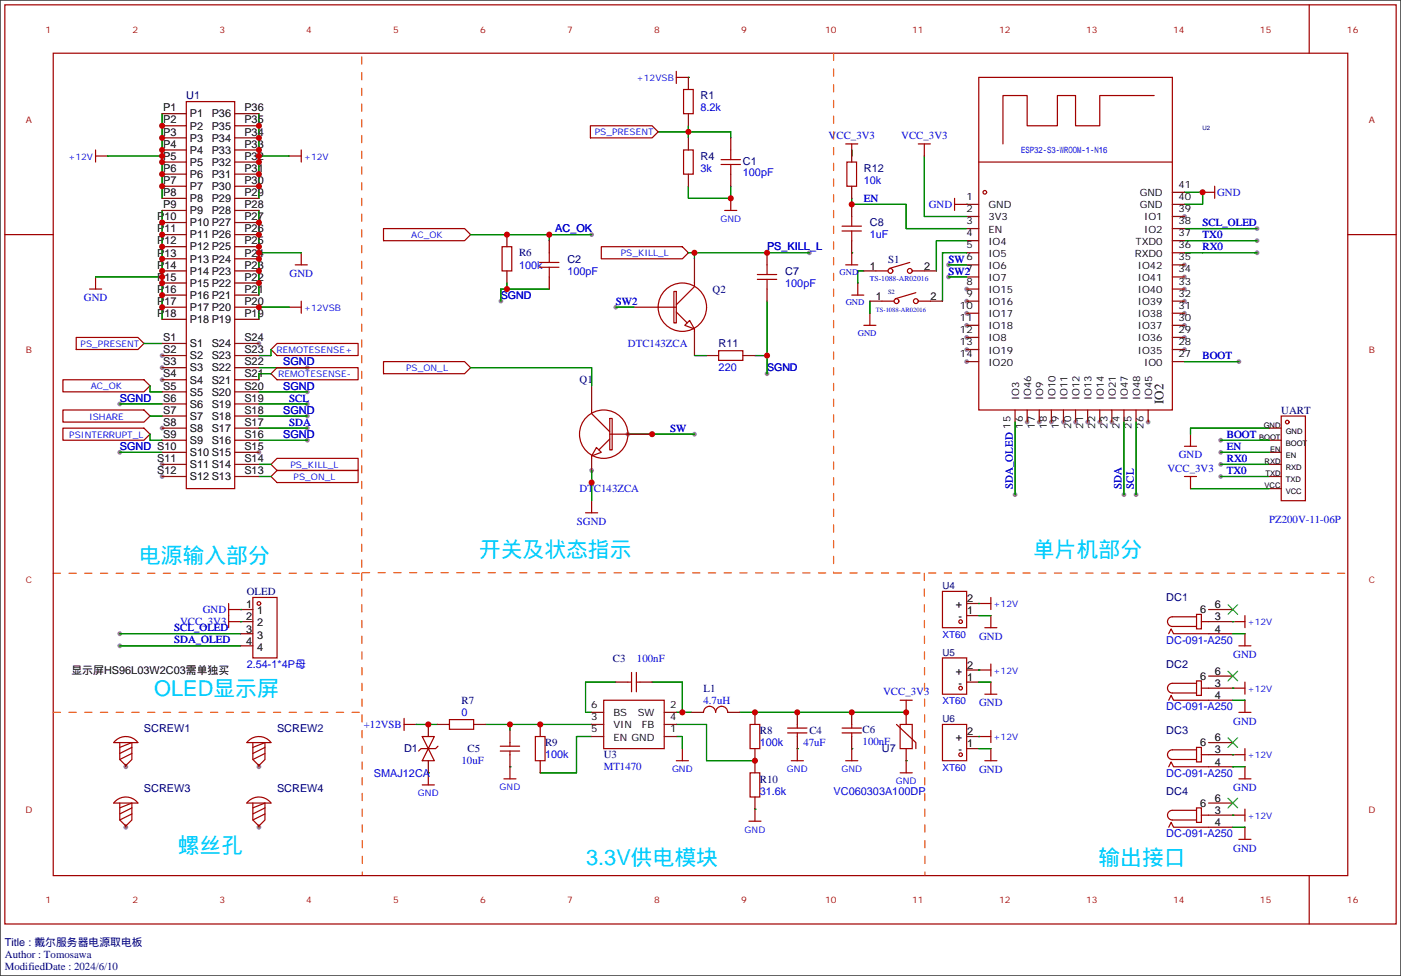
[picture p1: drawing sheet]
<svg xmlns="http://www.w3.org/2000/svg" width="294mm" height="205mm" viewBox="0 0 294 205" stroke-linecap="round" stroke-linejoin="round" font-family="sans-serif">
<path d="M0 0h294.1v205h-294.1z" fill="#fff" stroke="#000" stroke-width=".25"/>
<g fill="#999">
<circle cx="202.9" cy="60.7" r=".51"/>
<circle cx="202.9" cy="63.2" r=".51"/>
<circle cx="202.9" cy="65.8" r=".51"/>
<circle cx="202.9" cy="68.3" r=".51"/>
<circle cx="202.9" cy="70.9" r=".51"/>
<circle cx="202.9" cy="73.4" r=".51"/>
<circle cx="202.9" cy="75.9" r=".51"/>
<circle cx="215.6" cy="88.6" r=".51"/>
<circle cx="218.2" cy="88.6" r=".51"/>
<circle cx="220.7" cy="88.6" r=".51"/>
<circle cx="223.3" cy="88.6" r=".51"/>
<circle cx="225.8" cy="88.6" r=".51"/>
<circle cx="228.3" cy="88.6" r=".51"/>
<circle cx="230.9" cy="88.6" r=".51"/>
<circle cx="233.4" cy="88.6" r=".51"/>
<circle cx="241" cy="88.6" r=".51"/>
<circle cx="248.7" cy="73.4" r=".51"/>
<circle cx="248.7" cy="70.9" r=".51"/>
<circle cx="248.7" cy="68.3" r=".51"/>
<circle cx="248.7" cy="65.8" r=".51"/>
<circle cx="248.7" cy="63.2" r=".51"/>
<circle cx="248.7" cy="60.7" r=".51"/>
<circle cx="248.7" cy="58.2" r=".51"/>
<circle cx="248.7" cy="55.6" r=".51"/>
<circle cx="248.7" cy="45.5" r=".51"/>
<circle cx="26.4" cy="161" r=".51"/>
<circle cx="54.4" cy="161" r=".51"/>
<circle cx="26.4" cy="173.7" r=".51"/>
<circle cx="54.4" cy="173.7" r=".51"/>
<circle cx="34" cy="74.7" r=".51"/>
<circle cx="34" cy="77.2" r=".51"/>
<circle cx="34" cy="79.8" r=".51"/>
<circle cx="34" cy="89.9" r=".51"/>
<circle cx="34" cy="97.5" r=".51"/>
<circle cx="34" cy="100.1" r=".51"/>
<circle cx="54.4" cy="95" r=".51"/>
<circle cx="54.4" cy="72.1" r=".51"/>
<circle cx="25.1" cy="133.1" r=".51"/>
<circle cx="25.1" cy="135.6" r=".51"/>
<circle cx="64.5" cy="89.9" r=".51"/>
<circle cx="64.5" cy="84.8" r=".51"/>
<circle cx="263.9" cy="48" r=".51"/>
<circle cx="263.9" cy="50.5" r=".51"/>
<circle cx="263.9" cy="53.1" r=".51"/>
<circle cx="256.3" cy="100.1" r=".51"/>
<circle cx="256.3" cy="97.5" r=".51"/>
<circle cx="131.8" cy="91.2" r=".51"/>
<circle cx="145.8" cy="91.2" r=".51"/>
<circle cx="64.5" cy="92.5" r=".51"/>
<circle cx="64.5" cy="87.4" r=".51"/>
<circle cx="64.5" cy="82.3" r=".51"/>
<circle cx="64.5" cy="77.2" r=".51"/>
<circle cx="25.1" cy="95" r=".51"/>
<circle cx="25.1" cy="84.8" r=".51"/>
<circle cx="105.2" cy="63.2" r=".51"/>
<circle cx="124.2" cy="49.3" r=".51"/>
<circle cx="124.2" cy="98.8" r=".51"/>
<circle cx="161" cy="78.5" r=".51"/>
<circle cx="260.1" cy="75.9" r=".51"/>
<circle cx="256.3" cy="92.5" r=".51"/>
<circle cx="256.3" cy="95" r=".51"/>
<circle cx="213.1" cy="103.9" r=".51"/>
<circle cx="238.5" cy="103.9" r=".51"/>
<circle cx="236" cy="103.9" r=".51"/>
<circle cx="169.9" cy="53.1" r=".51"/>
<circle cx="199.1" cy="55.6" r=".51"/>
<circle cx="199.1" cy="58.2" r=".51"/>
<circle cx="129.3" cy="64.5" r=".51"/>
</g>
<g fill="none" stroke="#a10000" stroke-width=".25">
<path d="M1 1h292.1v193.1h-292.1zM11.2 11.2h271.8v172.7h-271.8zM142 16.3h2.5M142 15v2.5M143.5 18.8h2v5.1h-2zM205.5 16.3h40.6v69.8h-40.6zM274.9 1v10.2M20.1 32.8h2.5M20.1 31.5v2.5M39.1 21.3h10.2v81.3h-10.2zM60.7 32.8h2.5M63.2 31.5v2.5"/>
<path d="M124 26.4h12.9l1.3 1.3-1.3 1.3h-12.9zM143.5 31.5h2v5.1h-2zM151.4 33.5h4M151.4 34.5h4M153.4 31.5v2M153.4 34.5v2.1M177.5 30.2h2.6M177.8 34h2v5.1h-2zM178.8 30.2v2.6M192.8 30.2h2.5M194.1 30.2v2.6M205.5 34h40.6"/>
<path d="M242.3 20.1h-11.4v6.3h-5.1v-6.3h-3.8v6.3h-6.4v-6.3h-5v10.1M255 39.1v2.6M1 49.3h10.2M20.1 58.2v2.5M62 55.6h2.5M63.2 53.1v2.5M80.5 48h17l1.3 1.3-1.3 1.2h-17zM105.4 51.8h2v5.1h-2zM113.3 56.1h4M113.3 55.1h4M115.3 53.1v2M115.3 56.1v2.1"/>
<path d="M126.2 51.8h17.1l1.2 1.3-1.2 1.3h-17.1zM145.8 59.4v.8l-3.8 3.8M152.1 44.2h2.6M153.4 41.7v2.5M159 58.7h4.1M159 57.7h4.1M161 55.6v2.1M161 58.7v2M176.8 48.5h4M176.8 47.5h4M177.5 55.6h2.6M178.8 45.5v2"/>
<path d="M178.8 48.5v2M178.8 53.1v2.5M180.1 59.4v2.6M183.9 56.9h2.5M191 55.1l-4.3 1.3M191.5 56.9h2.6M200.4 42.9h2.5M200.4 41.7v2.5M252.5 40.4h2.5M283 49.3h10.1M13.2 79.8h17l1.3 1.2-1.3 1.3h-17zM16 70.9h13l1.2 1.2-1.2 1.3h-13z"/>
<path d="M18.8 60.7h2.5M56.9 78.5l1.3-1.3h17v2.6h-17zM56.9 73.4l1.3-1.3h17v2.6h-17zM60.7 64.5h2.5M63.2 63.2v2.6M80.5 75.9h17l1.3 1.3-1.3 1.3h-17zM138.2 64.5h3.8M141.5 61.2h.5v6.6h-.5zM142 65.5l2.3 2.3M143.8 68.3l1-1 1 1.8zM145.8 69.1v.5M150.9 73.7h5.1v2h-5.1z"/>
<path d="M178.8 62h2.6M181.4 68.3h2.5M182.6 65.8v2.5M185.2 63.2h2.5M192.3 61.5l-4.3 1.2M192.8 63.2h2.5M13.2 86.1h17l1.3 1.3-1.3 1.2h-17zM13.2 89.9h17l1.3 1.3-1.3 1.3h-17zM56.9 97.5l1.3-1.2h17v2.5h-17zM124.2 86.1v.8l3.8 3.8M124.2 95.8v.5M125.2 94l1 1-2 .8z"/>
<path d="M128 87.9h.5v6.6h-.5zM128 92.2l-2.3 2.3M128 91.2h3.8M248.7 93.7h2.5M249.9 91.2v2.5M269 87.4h5.1v17.8h-5.1zM56.9 100.1l1.3-1.3h17v2.5h-17zM122.9 107.7h2.6M124.2 105.2v2.5M248.7 100.1h2.5M249.9 100.1v2.5M48 130.6h2.5"/>
<path d="M48 126.7v5.1M48 128h2.5M53.1 125.5h5.1v12.7h-5.1zM197.9 124.2h5v7.6h-5zM197.9 138.2h5v7.6h-5zM205.5 126.7h2.5M206.8 131.8h2.5M208 125.5v2.5M208 129.3v2.5M208 139.4v2.6M245.4 133.1l.5-1 .5 1h7.3M251.2 129h1v3.1h-1z"/>
<path d="M251.2 129.5h-5.1a1.02 1.02 0 0 0-1 1.1 1.02 1.02 0 0 0 1 1h5.1M252.2 130.6h1.5M258.8 130.6h2.6M260.1 135.6h2.5M261.4 129.3v2.5M261.4 133.1v2.5M24.3 155.5a3.2 3.2 0 0 1 4.7 .5h-5.1zM25.1 156v3.5l1.3 1.3 1.3-1.3v-3.5l-2.6 1M27.7 157l-2.6 1.2M27.7 158.2l-2.6 1.3M52.3 155.5a3.2 3.2 0 0 1 4.6 .5h-5.1zM53.1 156v3.5l1.3 1.3 1.2-1.3v-3.5l-2.5 1"/>
<path d="M55.6 157l-2.5 1.2M55.6 158.2l-2.5 1.3M84.8 152.1h2.6M84.8 150.9v2.5M88.6 154.7h2.6l-1.3 2.5zM89.9 157.2l1.3 2.6h-2.6zM91.9 156.7l-.5 .5h-3l-.5 .5M94.4 151.1h5v2.1h-5zM105 157.7h4.1M105 156.7h4.1M107.1 156v.7M107.1 157.7v.8"/>
<path d="M112.4 154.7h2v5.1h-2zM126.7 147.1h12.7v10.1h-12.7zM131.8 143.3h.8M132.6 141.2v4.1M133.6 141.2v4.1M133.6 143.3h.8M142 159.8h2.5M143.3 157.2v2.6M147.7 149.6a1.27 1.27 0 0 1 1.3-1.3 1.27 1.27 0 0 1 1.2 1.3 1.27 1.27 0 0 1 1.3-1.3 1.27 1.27 0 0 1 1.3 1.3M157.5 152.1h2v5.1h-2zM165.4 152.9h4M165.4 153.9h4"/>
<path d="M166.1 159.8h2.6M167.4 152.1v.8M167.4 153.9v.8M167.4 157.2v2.6M176.8 152.9h4M176.8 153.9h4M177.5 159.8h2.6M178.8 152.1v.8M178.8 153.9v.8M178.8 157.2v2.6M188.2 152.1l4.1 3.9v1.2M189 152.1h2.5v5.1h-2.5z"/>
<path d="M189 147.1h2.5M190.2 147.1v2.5M190.2 159.8v2.5M197.9 152.1h5v7.7h-5zM205.5 140.7h2.5M205.5 154.7h2.5M206.8 159.8h2.5M206.8 145.8h2.5M208 143.3v2.5M208 153.4v2.6M208 157.2v2.6M245.4 147.1l.5-1.1 .5 1.1h7.3"/>
<path d="M251.2 143h1v3h-1zM251.2 157h1v3h-1zM251.2 143.5h-5.1a1.02 1.02 0 0 0-1 1 1.02 1.02 0 0 0 1 1h5.1M251.2 157.5h-5.1a1.02 1.02 0 0 0-1 1 1.02 1.02 0 0 0 1 1h5.1M252.2 144.5h1.5M252.2 158.5h1.5M258.8 144.5h2.6M258.8 158.5h2.6M260.1 149.6h2.5M261.4 143.3v2.5M261.4 147.1v2.5M261.4 157.2v2.6"/>
<path d="M24.3 168.2a3.2 3.2 0 0 1 4.7 .5h-5.1zM25.1 168.7v3.5l1.3 1.3 1.3-1.3v-3.5l-2.6 1M27.7 169.7l-2.6 1.2M27.7 170.9l-2.6 1.3M52.3 168.2a3.2 3.2 0 0 1 4.6 .5h-5.1zM53.1 168.7v3.5l1.3 1.3 1.2-1.3v-3.5l-2.5 1M55.6 169.7l-2.5 1.2M55.6 170.9l-2.5 1.3M88.6 164.8h2.6M89.9 162.3v2.5M105.8 163.6h2.5M107.1 161v2.6"/>
<path d="M157.2 172.5h2.6M157.5 162.3h2v5.1h-2zM158.5 169.9v2.6M189 162.3h2.5M245.4 161l.5-1 .5 1h7.3M245.4 173.7l.5-1 .5 1h7.3M251.2 169.7h1v3h-1zM251.2 170.2h-5.1a1.02 1.02 0 0 0-1 1 1.02 1.02 0 0 0 1 1h5.1M252.2 171.2h1.5M258.8 171.2h2.6M260.1 163.6h2.5M260.1 176.3h2.5"/>
<path d="M261.4 161v2.6M261.4 169.9v2.6M261.4 173.7v2.6M274.9 183.9v10.2"/>
<circle cx="186.9" cy="56.9" r=".51"/>
<circle cx="191" cy="56.9" r=".51"/>
<circle cx="206.8" cy="40.4" r=".38"/>
<circle cx="143.3" cy="64.5" r="5.1"/>
<circle cx="188.2" cy="63.2" r=".51"/>
<circle cx="192.3" cy="63.2" r=".51"/>
<circle cx="126.7" cy="91.2" r="5.1"/>
<circle cx="270.3" cy="88.6" r=".38"/>
<circle cx="54.4" cy="126.7" r=".38"/>
<circle cx="201.7" cy="130.6" r=".38"/>
<circle cx="201.7" cy="144.5" r=".38"/>
<circle cx="201.7" cy="158.5" r=".38"/>
</g>
<g fill="none" stroke="#870000" stroke-width=".25">
<path d="M144.5 16.3v2.5M22.6 32.8h.1M34 23.9h5.1M34 26.4h5.1M34 29h5.1M34 31.5h5.1M34 34h5.1M34 36.6h5.1M34 39.1h5.1M49.3 23.9h5.1M49.3 26.4h5.1M49.3 29h5.1"/>
<path d="M49.3 31.5h5.1M49.3 34h5.1M49.3 36.6h5.1M49.3 39.1h5.1M60.7 32.8h.1M138.2 27.7h.1M144.5 23.9v2.5M144.5 29v2.5M144.5 36.6v2.5M153.4 29v2.5M153.4 36.6v2.5M178.8 31.5v2.5"/>
<path d="M178.8 39.1v2.6M178.8 32.8h.1M194.1 32.8h.1M20.1 58.2h.1M34 41.7h5.1M34 44.2h5.1M34 46.7h5.1M34 49.3h5.1M34 51.8h5.1M34 54.4h5.1M34 56.9h5.1M34 59.4h5.1"/>
<path d="M49.3 41.7h5.1M49.3 44.2h5.1M49.3 46.7h5.1M49.3 49.3h5.1M49.3 51.8h5.1M49.3 54.4h5.1M49.3 56.9h5.1M49.3 59.4h5.1M63.2 53.1h.1M98.8 49.3h.1M106.4 49.3v2.5M106.4 56.9v2.5"/>
<path d="M115.3 50.5v2.6M115.3 58.2v2.5M144.5 53.1h.1M145.8 54.4v5M153.4 41.7h.1M161 53.1v2.5M178.8 53.1h.1M178.8 42.9v2.6M178.8 50.5v2.6M180.1 59.4h.1M181.4 56.9h2.5M194.1 56.9h2.5"/>
<path d="M202.9 42.9h.1M202.9 42.9h2.6M202.9 45.5h2.6M202.9 48h2.6M202.9 50.5h2.6M202.9 53.1h2.6M202.9 55.6h2.6M202.9 58.2h2.6M246.1 42.9h2.6M246.1 45.5h2.6M246.1 48h2.6M246.1 50.5h2.6"/>
<path d="M246.1 53.1h2.6M246.1 55.6h2.6M246.1 58.2h2.6M246.1 40.4h2.6M252.5 40.4h.1M30.2 72.1h.1M34 62h5.1M34 64.5h5.1M34 67.1h5.1M34 72.1h5.1M34 74.7h5.1M34 77.2h5.1"/>
<path d="M34 79.8h5.1M49.3 62h5.1M49.3 64.5h5.1M49.3 67.1h5.1M49.3 72.1h5.1M49.3 74.7h5.1M49.3 77.2h5.1M49.3 79.8h5.1M56.9 73.4h.1M56.9 78.5h.1M60.7 64.5h.1M98.8 77.2h.1"/>
<path d="M133.1 64.5h5.1M145.8 69.6v5.1M148.3 74.7h2.6M156 74.7h2.5M161 60.7v2.5M182.6 65.8h.1M182.6 63.2h2.6M195.3 63.2h2.6M202.9 60.7h2.6M202.9 63.2h2.6M202.9 65.8h2.6M202.9 68.3h2.6"/>
<path d="M202.9 70.9h2.6M202.9 73.4h2.6M202.9 75.9h2.6M246.1 60.7h2.6M246.1 63.2h2.6M246.1 65.8h2.6M246.1 68.3h2.6M246.1 70.9h2.6M246.1 73.4h2.6M246.1 75.9h2.6M31.5 81h.1M31.5 87.4h.1"/>
<path d="M31.5 91.2h.1M34 82.3h5.1M34 84.8h5.1M34 87.4h5.1M34 89.9h5.1M34 92.5h5.1M34 95h5.1M34 97.5h5.1M49.3 82.3h5.1M49.3 84.8h5.1M49.3 87.4h5.1M49.3 89.9h5.1"/>
<path d="M49.3 92.5h5.1M49.3 95h5.1M49.3 97.5h5.1M56.9 97.5h.1M124.2 81v5.1M124.2 96.3v5M131.8 91.2h5.1M213.1 86.1v2.5M215.6 86.1v2.5M218.2 86.1v2.5M220.7 86.1v2.5M223.3 86.1v2.5"/>
<path d="M225.8 86.1v2.5M228.3 86.1v2.5M230.9 86.1v2.5M233.4 86.1v2.5M236 86.1v2.5M238.5 86.1v2.5M241 86.1v2.5M249.9 91.2h.1M266.4 89.9h2.6M266.4 92.5h2.6M266.4 95h2.6M266.4 97.5h2.6"/>
<path d="M34 100.1h5.1M49.3 100.1h5.1M56.9 100.1h.1M124.2 105.2h.1M249.9 102.6h.1M266.4 100.1h2.6M266.4 102.6h2.6M50.5 128h.1M50.5 130.6h.1M50.5 130.6h2.6M50.5 133.1h2.6M50.5 128h2.6"/>
<path d="M50.5 135.6h2.6M202.9 129.3h2.6M202.9 126.7h2.6M205.5 126.7h.1M208 129.3h.1M253.7 130.6h5.1M253.7 133.1h5.1M253.7 128h5.1M258.8 130.6h.1M261.4 133.1h.1M87.4 152.1h.1M89.9 152.1v2.6"/>
<path d="M89.9 159.8v2.5M91.8 152.1h2.6M99.4 152.1h2.6M107.1 153.4v2.6M107.1 158.5v2.5M113.4 152.1v2.6M113.4 159.8v2.5M124.2 149.6h2.5M124.2 154.7h2.5M124.2 152.1h2.5M129.3 143.3h2.5M134.4 143.3h2.5"/>
<path d="M139.4 149.6h2.6M139.4 154.7h2.6M139.4 152.1h2.6M143.3 157.2h.1M145.2 149.6h2.5M152.8 149.6h2.5M158.5 149.6v2.5M158.5 157.2v5.1M167.4 157.2h.1M167.4 149.6v2.5M167.4 154.7v2.5M178.8 157.2h.1"/>
<path d="M178.8 149.6v2.5M178.8 154.7v2.5M190.2 159.8h.1M190.2 149.6h.1M190.2 149.6v2.5M190.2 157.2v2.6M202.9 157.2h2.6M202.9 154.7h2.6M202.9 143.3h2.6M202.9 140.7h2.6M205.5 140.7h.1M205.5 154.7h.1"/>
<path d="M208 157.2h.1M208 143.3h.1M253.7 144.5h5.1M253.7 147.1h5.1M253.7 142h5.1M253.7 158.5h5.1M253.7 156h5.1M258.8 144.5h.1M258.8 158.5h.1M261.4 147.1h.1M26.4 160.5v.5M26.4 173.2v.5"/>
<path d="M54.4 160.5v.5M54.4 173.2v.5M89.9 162.3h.1M107.1 161h.1M158.5 169.9h.1M158.5 167.4v2.5M253.7 161h5.1M253.7 171.2h5.1M253.7 173.7h5.1M253.7 168.7h5.1M258.8 171.2h.1M261.4 161h.1"/>
<path d="M261.4 173.7h.1"/>
</g>
<path d="M175 11.2v109.2M11.2 120.4h64.7v-109.2M75.9 120.4l.2 63.4M76.1 120.3l206.9 .1M194.1 120.4l.1 63.4M11.2 149.6h64.7" fill="none" stroke="#f60" stroke-width=".25" stroke-dasharray="1.5 1.8"/>
<g fill="none" stroke="#008700" stroke-width=".25">
<path d="M144.5 16.3h.1M22.6 32.8h11.4M34 23.9v17.8M54.4 32.8h6.3M54.4 23.9v17.8M138.2 27.7h15.2v1.3M144.5 39.1v2.6h8.9v-2.6M144.5 26.4v2.6M178.8 31.5v1.3M194.1 32.8v12.7h8.8M20.1 58.2h13.9M34 44.2v22.9"/>
<path d="M54.4 53.1h8.8M54.4 44.2v17.8M98.8 49.3h25.4M106.4 59.4v1.3M115.3 49.3v1.2M144.5 53.1h25.4M145.8 53.1v1.3M178.8 53.1h.1M178.8 41.7v1.2h11.4v5.1h12.7M181.4 56.9h-1.3v2.5M199.1 58.2h3.8M199.1 55.6h3.8"/>
<path d="M202.9 42.9h.1M202.9 50.5h-6.3v6.4M202.9 53.1h-5v10.1M248.7 48h15.2M248.7 50.5h15.2M248.7 53.1h15.2M248.7 40.4h3.8v2.5h-3.8M30.2 72.1h3.8M54.4 77.2h10.1M56.9 78.5h-2.5v1.3M56.9 73.4v1.3h-2.5M60.7 64.5h-6.3v2.6"/>
<path d="M98.8 77.2h25.4v3.8M115.3 60.7h-10.1v2.5M129.3 64.5h3.8M145.8 74.7h2.5M158.5 74.7h2.5M161 63.2v15.3M182.6 63.2v2.6M248.7 75.9h11.4M25.1 84.8h8.9M25.1 95h8.9M31.5 81v1.3h2.5M31.5 91.2v1.3h2.5"/>
<path d="M31.5 87.4h2.5M54.4 82.3h10.1M54.4 89.9h10.1M54.4 84.8h10.1M54.4 97.5h2.5M54.4 92.5h10.1M54.4 87.4h10.1M124.2 98.8v6.4M131.8 91.2h14M213.1 88.6v15.3M236 88.6v15.3M238.5 88.6v15.3"/>
<path d="M256.3 97.5h10.1M256.3 92.5h10.1M256.3 95h10.1M266.4 89.9h-16.5v1.3M54.4 100.1h2.5M249.9 102.6h16.5M256.3 100.1h10.1M25.1 133.1h25.4M25.1 135.6h25.4M50.5 128h.1M50.5 130.6h.1M205.5 126.7h.1"/>
<path d="M205.5 129.3h2.5M258.8 130.6h.1M258.8 133.1h2.6M87.4 152.1h4.4M102 152.1h22.2M107.1 152.1v1.3M124.2 154.7h-3.2v7.6h-7.6M129.3 143.3h-6.4v6.3h1.3M136.9 143.3h6.4v6.3M142 149.6h3.2M142 154.7h1.3v2.5M142 152.1h6.3v7.7h10.2"/>
<path d="M155.3 149.6h34.9M167.4 157.2h.1M178.8 157.2h.1M190.2 159.8h.1M205.5 140.7h.1M205.5 154.7h.1M205.5 143.3h2.5M205.5 157.2h2.5M258.8 144.5h.1M258.8 158.5h.1M258.8 147.1h2.6M89.9 162.3h.1"/>
<path d="M107.1 161h.1M158.5 169.9h.1M258.8 171.2h.1M258.8 173.7h2.6M258.8 161h2.6"/>
</g>
<path d="M257.8 127l2 2M259.8 127l-2 2M257.8 141l2 2M257.8 154.9l2 2.1M259.8 141l-2 2M259.8 154.9l-2 2.1M257.8 167.6l2 2.1M259.8 167.6l-2 2.1" fill="none" stroke="#3c3" stroke-width=".25"/>
<g fill="#c00">
<circle cx="167.4" cy="149.6" r=".63"/>
<circle cx="178.8" cy="149.6" r=".63"/>
<circle cx="190.2" cy="149.6" r=".63"/>
<circle cx="158.5" cy="149.6" r=".63"/>
<circle cx="107.1" cy="152.1" r=".63"/>
<circle cx="113.4" cy="152.1" r=".63"/>
<circle cx="158.5" cy="159.8" r=".63"/>
<circle cx="136.9" cy="91.2" r=".63"/>
<circle cx="252.5" cy="40.4" r=".63"/>
<circle cx="89.9" cy="152.1" r=".63"/>
<circle cx="143.3" cy="149.6" r=".63"/>
<circle cx="34" cy="32.8" r=".63"/>
<circle cx="34" cy="26.4" r=".63"/>
<circle cx="34" cy="29" r=".63"/>
<circle cx="34" cy="31.5" r=".63"/>
<circle cx="34" cy="34" r=".63"/>
<circle cx="34" cy="36.6" r=".63"/>
<circle cx="34" cy="39.1" r=".63"/>
<circle cx="54.4" cy="32.8" r=".63"/>
<circle cx="54.4" cy="26.4" r=".63"/>
<circle cx="54.4" cy="29" r=".63"/>
<circle cx="54.4" cy="31.5" r=".63"/>
<circle cx="54.4" cy="34" r=".63"/>
<circle cx="54.4" cy="36.6" r=".63"/>
<circle cx="54.4" cy="39.1" r=".63"/>
<circle cx="34" cy="58.2" r=".63"/>
<circle cx="34" cy="46.7" r=".63"/>
<circle cx="34" cy="49.3" r=".63"/>
<circle cx="34" cy="51.8" r=".63"/>
<circle cx="34" cy="54.4" r=".63"/>
<circle cx="34" cy="56.9" r=".63"/>
<circle cx="34" cy="59.4" r=".63"/>
<circle cx="34" cy="62" r=".63"/>
<circle cx="34" cy="64.5" r=".63"/>
<circle cx="54.4" cy="53.1" r=".63"/>
<circle cx="54.4" cy="46.7" r=".63"/>
<circle cx="54.4" cy="49.3" r=".63"/>
<circle cx="54.4" cy="51.8" r=".63"/>
<circle cx="54.4" cy="54.4" r=".63"/>
<circle cx="54.4" cy="56.9" r=".63"/>
<circle cx="54.4" cy="59.4" r=".63"/>
<circle cx="54.4" cy="64.5" r=".63"/>
<circle cx="144.5" cy="27.7" r=".63"/>
<circle cx="153.4" cy="41.7" r=".63"/>
<circle cx="106.4" cy="60.7" r=".63"/>
<circle cx="106.4" cy="49.3" r=".63"/>
<circle cx="115.3" cy="49.3" r=".63"/>
<circle cx="124.2" cy="101.3" r=".63"/>
<circle cx="161" cy="74.7" r=".63"/>
<circle cx="161" cy="53.1" r=".63"/>
<circle cx="145.8" cy="53.1" r=".63"/>
<circle cx="178.8" cy="42.9" r=".63"/>
</g>
<g font-size="4.6" fill="#0cf">
<text x="29.2" y="118.2">电源输入部分</text>
<text x="100.6" y="116.9">开关及状态指示</text>
<text x="216.9" y="116.9">单片机部分</text>
<text x="32.4" y="146.1">OLED显示屏</text>
<text x="37.3" y="179.1">螺丝孔</text>
<text x="123.1" y="181.7">3.3V供电模块</text>
<text x="230.6" y="181.7">输出接口</text>
</g>
<text font-size="2.7" x="244.3" y="84.8" transform="rotate(-90 244.3 84.8)">IO2</text>
<g font-size="2.3">
<text x="34.3" y="23.4">P1</text>
<text x="51.3" y="23.4">P36</text>
<text x="34.3" y="25.9">P2</text>
<text x="34.3" y="28.5">P3</text>
<text x="39.9" y="24.7">P1</text>
<text x="39.9" y="27.2">P2</text>
<text x="39.9" y="29.7">P3</text>
<text x="44.4" y="29.7">P34</text>
<text x="44.4" y="27.2">P35</text>
<text x="44.4" y="24.7">P36</text>
<text x="51.3" y="28.5">P34</text>
<text x="51.3" y="25.9">P35</text>
<text x="34.3" y="31">P4</text>
<text x="34.3" y="33.6">P5</text>
<text x="39.9" y="32.3">P4</text>
<text x="39.9" y="34.8">P5</text>
<text x="44.4" y="34.8">P32</text>
<text x="44.4" y="32.3">P33</text>
<text x="51.3" y="33.6">P32</text>
<text x="51.3" y="31">P33</text>
<text x="34.3" y="36.1">P6</text>
<text x="34.3" y="38.6">P7</text>
<text x="34.3" y="41.2">P8</text>
<text x="39.9" y="37.4">P6</text>
<text x="39.9" y="39.9">P7</text>
<text x="44.4" y="39.9">P30</text>
<text x="44.4" y="37.4">P31</text>
<text x="51.3" y="41.2">P29</text>
<text x="51.3" y="38.6">P30</text>
<text x="51.3" y="36.1">P31</text>
<text x="33" y="46.3">P10</text>
<text x="34.3" y="43.7">P9</text>
<text x="39.9" y="42.4">P8</text>
<text x="39.9" y="45">P9</text>
<text x="39.9" y="47.5">P10 P27</text>
<text x="44.4" y="45">P28</text>
<text x="44.4" y="42.4">P29</text>
<text x="51.3" y="46.3">P27</text>
<text x="51.3" y="43.7">P28</text>
<text x="33" y="48.8">P11</text>
<text x="33" y="51.3">P12</text>
<text x="33" y="53.9">P13</text>
<text x="39.9" y="50.1">P11 P26</text>
<text x="39.9" y="52.6">P12 P25</text>
<text x="51.3" y="53.9">P24</text>
<text x="51.3" y="51.3">P25</text>
<text x="51.3" y="48.8">P26</text>
<text x="33" y="56.4">P14</text>
<text x="33" y="59">P15</text>
<text x="39.9" y="55.1">P13 P24</text>
<text x="39.9" y="57.7">P14 P23</text>
<text x="51.3" y="59">P22</text>
<text x="51.3" y="56.4">P23</text>
<text x="182.6" y="56.6">1</text>
<text x="194.1" y="56.6">2</text>
<text x="33" y="61.5">P16</text>
<text x="33" y="64">P17</text>
<text x="39.9" y="60.2">P15 P22</text>
<text x="39.9" y="62.8">P16 P21</text>
<text x="39.9" y="65.3">P17 P20</text>
<text x="51.3" y="64">P20</text>
<text x="51.3" y="61.5">P21</text>
<text x="183.9" y="63">1</text>
<text x="195.3" y="63">2</text>
<text x="33" y="66.6">P18</text>
<text x="34.3" y="71.7">S1</text>
<text x="39.9" y="67.8">P18 P19</text>
<text x="51.3" y="66.6">P19</text>
<text x="51.3" y="71.7">S24</text>
<text x="34.3" y="74.2">S2</text>
<text x="34.3" y="76.7">S3</text>
<text x="39.9" y="72.9">S1</text>
<text x="39.9" y="75.5">S2</text>
<text x="44.4" y="75.5">S23</text>
<text x="44.4" y="72.9">S24</text>
<text x="51.3" y="76.7">S22</text>
<text x="51.3" y="74.2">S23</text>
<text x="34.3" y="79.3">S4</text>
<text x="34.3" y="81.8">S5</text>
<text x="39.9" y="78">S3</text>
<text x="39.9" y="80.5">S4</text>
<text x="39.9" y="83.1">S5</text>
<text x="44.4" y="83.1">S20</text>
<text x="44.4" y="80.5">S21</text>
<text x="44.4" y="78">S22</text>
<text x="51.3" y="81.8">S20</text>
<text x="51.3" y="79.3">S21</text>
<text x="34.3" y="84.4">S6</text>
<text x="34.3" y="86.9">S7</text>
<text x="34.3" y="89.4">S8</text>
<text x="39.9" y="85.6">S6</text>
<text x="39.9" y="88.2">S7</text>
<text x="44.4" y="88.2">S18</text>
<text x="44.4" y="85.6">S19</text>
<text x="51.3" y="89.4">S17</text>
<text x="51.3" y="86.9">S18</text>
<text x="51.3" y="84.4">S19</text>
<text x="34.3" y="92">S9</text>
<text x="39.9" y="90.7">S8</text>
<text x="39.9" y="93.2">S9</text>
<text x="39.9" y="95.8">S10 S15</text>
<text x="44.4" y="93.2">S16</text>
<text x="44.4" y="90.7">S17</text>
<text x="51.3" y="94.5">S15</text>
<text x="51.3" y="92">S16</text>
<text x="33" y="97.1">S11</text>
<text x="33" y="99.6">S12</text>
<text x="39.9" y="98.3">S11 S14</text>
<text x="39.9" y="100.9">S12 S13</text>
<text x="51.3" y="99.6">S13</text>
<text x="51.3" y="97.1">S14</text>
<text x="51.7" y="127.8">1</text>
<text x="51.7" y="130.3">2</text>
<text x="54" y="129">1</text>
<text x="54" y="131.6">2</text>
<text x="200.7" y="127.8">+</text>
<text x="201.2" y="130.3">-</text>
<text x="203.1" y="129">1</text>
<text x="203.1" y="126.5">2</text>
<text x="252" y="128.8">6</text>
<text x="255" y="130.3">3</text>
<text x="255" y="127.8">6</text>
<text x="51.7" y="132.8">3</text>
<text x="51.7" y="135.4">4</text>
<text x="54" y="134.1">3</text>
<text x="54" y="136.7">4</text>
<text x="255" y="132.8">4</text>
<text x="15" y="141.5">显示屏HS96L03W2C03需单独买</text>
<text x="200.7" y="141.7">+</text>
<text x="203.1" y="143">1</text>
<text x="203.1" y="140.5">2</text>
<text x="252" y="142.8">6</text>
<text x="255" y="141.7">6</text>
<text x="201.2" y="144.3">-</text>
<text x="255" y="144.3">3</text>
<text x="255" y="146.8">4</text>
<text x="200.7" y="155.7">+</text>
<text x="203.1" y="154.4">2</text>
<text x="255" y="155.7">6</text>
<text x="201.2" y="158.2">-</text>
<text x="203.1" y="157">1</text>
<text x="252" y="156.7">6</text>
<text x="255" y="158.2">3</text>
<text x="255" y="160.8">4</text>
<text x="252" y="169.4">6</text>
<text x="255" y="170.9">3</text>
<text x="255" y="173.5">4</text>
<text x="255" y="168.4">6</text>
</g>
<g font-size="2.3" fill="#000080">
<text x="39.1" y="20.9">U1</text>
<text x="147.1" y="20.9">R1</text>
<text x="147.1" y="33.6">R4</text>
<text x="156" y="34.7">C1</text>
<text x="181.4" y="36.1">R12</text>
<text x="182.6" y="47.5">C8</text>
<text x="109" y="53.9">R6</text>
<text x="119.1" y="55.1">C2</text>
<text x="164.8" y="57.7">C7</text>
<text x="186.4" y="55.1">S1</text>
<text x="149.6" y="61.5">Q2</text>
<text x="150.9" y="72.9">R11</text>
<text x="121.7" y="80.5">Q1</text>
<text x="269" y="86.9">UART</text>
<text x="51.8" y="125">OLED</text>
<text x="244.9" y="126.3">DC1</text>
<text x="128.7" y="139">C3</text>
<text x="244.9" y="140.2">DC2</text>
<text x="96.9" y="147.8">R7</text>
<text x="147.7" y="145.3">L1</text>
<text x="30.2" y="153.7">SCREW1</text>
<text x="58.2" y="153.7">SCREW2</text>
<text x="159.5" y="154.2">R8</text>
<text x="169.9" y="154.2">C4</text>
<text x="181.1" y="153.9">C6</text>
<text x="244.9" y="154.2">DC3</text>
<text x="84.8" y="158">D1</text>
<text x="98.2" y="158">C5</text>
<text x="114.4" y="156.7">R9</text>
<text x="126.7" y="159.3">U3</text>
<text x="185.2" y="158">U7</text>
<text x="30.2" y="166.4">SCREW3</text>
<text x="58.2" y="166.4">SCREW4</text>
<text x="159.5" y="164.4">R10</text>
<text x="244.9" y="166.9">DC4</text>
<text x="1" y="203.7">ModifiedDate : 2024/6/10</text>
<text x="1" y="201.2">Author : Tomosawa</text>
<text x="1" y="198.6">Title : 戴尔服务器电源取电板</text>
</g>
<g font-size="2.3" fill="#00f">
<text x="147.1" y="23.4">8.2k</text>
<text x="174" y="29.2">VCC_3V3</text>
<text x="189.2" y="29.2">VCC_3V3</text>
<text x="147.1" y="36.1">3k</text>
<text x="156" y="37">100pF</text>
<text x="181.4" y="38.6">10k</text>
<text x="255.5" y="41.2">GND</text>
<text x="181.4" y="42.4">EN</text>
<text x="195" y="43.7">GND</text>
<text x="252.5" y="47.5">SCL_OLED</text>
<text x="116.6" y="48.8">AC_OK</text>
<text x="161" y="52.6">PS_KILL_L</text>
<text x="182.6" y="50.1">1uF</text>
<text x="252.5" y="50.1">TX0</text>
<text x="252.5" y="52.6">RX0</text>
<text x="60.8" y="58.2">GND</text>
<text x="109" y="56.4">100k</text>
<text x="119.1" y="57.7">100pF</text>
<text x="199.1" y="55.1">SW6</text>
<text x="199.1" y="57.7">SW27</text>
<text x="17.6" y="63.3">GND</text>
<text x="129.3" y="64">SW2</text>
<text x="164.8" y="60.2">100pF</text>
<text x="59.4" y="76.7">SGND</text>
<text x="131.8" y="72.9">DTC143ZCA</text>
<text x="252.5" y="75.5">BOOT</text>
<text x="59.4" y="81.8">SGND</text>
<text x="150.9" y="78">220</text>
<text x="25.1" y="84.4">SGND</text>
<text x="59.4" y="86.9">SGND</text>
<text x="60.7" y="89.4">SDA</text>
<text x="60.7" y="84.3">SCL</text>
<text x="25.1" y="94.5">SGND S10</text>
<text x="59.4" y="92">SGND</text>
<text x="140.7" y="90.7">SW</text>
<text x="257.6" y="92">BOOT</text>
<text x="257.6" y="94.5">EN</text>
<text x="245.1" y="99.1">VCC_3V3</text>
<text x="247.5" y="96.3">GND</text>
<text x="257.6" y="99.6">TX0</text>
<text x="257.6" y="97">RX0</text>
<text x="121.7" y="103.4">DTC143ZCA</text>
<text x="212.6" y="102.6" transform="rotate(-90 212.6 102.6)">SDA_OLED 15</text>
<text x="235.5" y="102.6" transform="rotate(-90 235.5 102.6)">SDA</text>
<text x="238" y="102.6" transform="rotate(-90 238 102.6)">SCL</text>
<text x="121.1" y="110.3">SGND</text>
<text x="266.4" y="109.7">PZ200V-11-06P</text>
<text x="37.8" y="131.3">VCC_3V3</text>
<text x="42.6" y="128.8">GND</text>
<text x="36.6" y="132.6">SCL_OLED</text>
<text x="36.6" y="135.1">SDA_OLED</text>
<text x="205.6" y="134.4">GND</text>
<text x="244.9" y="135.2">DC-091-A250</text>
<text x="51.8" y="140.2">2.54-1*4P母</text>
<text x="133.7" y="139">100nF</text>
<text x="258.9" y="138.2">GND</text>
<text x="147.7" y="147.8">4.7uH</text>
<text x="185.4" y="146.1">VCC_3V3</text>
<text x="205.6" y="148.4">GND</text>
<text x="244.9" y="149.1">DC-091-A250</text>
<text x="76.4" y="152.9">+12VSB</text>
<text x="96.9" y="150.4">0</text>
<text x="258.9" y="152.2">GND</text>
<text x="96.9" y="160.5">10uF</text>
<text x="114.4" y="159.3">100k</text>
<text x="126.7" y="161.8">MT1470</text>
<text x="159.5" y="156.7">100k</text>
<text x="168.7" y="156.7">47uF</text>
<text x="181.1" y="156.5">100nF</text>
<text x="78.5" y="163.1">SMAJ12CA</text>
<text x="159.5" y="166.9">31.6k</text>
<text x="175" y="166.9">VC060303A100DP</text>
<text x="205.6" y="162.3">GND</text>
<text x="244.9" y="163.1">DC-091-A250</text>
<text x="258.9" y="166.1">GND</text>
<text x="244.9" y="175.8">DC-091-A250</text>
<text x="258.9" y="178.8">GND</text>
</g>
<g font-size="2.2" fill="#00f">
<text x="105.2" y="62.8">SGND</text>
<text x="161" y="78">SGND</text>
</g>
<g font-size="2.1">
<text x="202.9" y="42">1</text>
<text x="239.3" y="41.2">GND</text>
<text x="247.4" y="42">40</text>
<text x="247.4" y="39.4">41</text>
<text x="202.9" y="44.5">2</text>
<text x="202.9" y="47.1">3</text>
<text x="207.5" y="43.8">GND</text>
<text x="207.5" y="46.3">3V3</text>
<text x="239.3" y="43.8">GND</text>
<text x="240.2" y="46.3">IO1</text>
<text x="247.4" y="47.1">38</text>
<text x="247.4" y="44.5">39</text>
<text x="202.9" y="49.6">4</text>
<text x="202.9" y="52.1">5</text>
<text x="207.5" y="48.8">EN</text>
<text x="207.5" y="51.4">IO4</text>
<text x="207.5" y="53.9">IO5</text>
<text x="238.2" y="53.9">RXD0</text>
<text x="238.4" y="51.4">TXD0</text>
<text x="240.2" y="48.8">IO2</text>
<text x="247.4" y="52.1">36</text>
<text x="247.4" y="49.6">37</text>
<text x="202.9" y="59.8">8</text>
<text x="207.5" y="56.5">IO6</text>
<text x="207.5" y="59">IO7</text>
<text x="238.9" y="59">IO41</text>
<text x="238.9" y="56.5">IO42</text>
<text x="247.4" y="59.8">33</text>
<text x="247.4" y="57.2">34</text>
<text x="247.4" y="54.7">35</text>
<text x="201.5" y="64.8">10</text>
<text x="202.9" y="62.3">9</text>
<text x="207.5" y="61.5">IO15</text>
<text x="207.5" y="64.1">IO16</text>
<text x="238.9" y="64.1">IO39</text>
<text x="238.9" y="61.5">IO40</text>
<text x="247.4" y="64.8">31</text>
<text x="247.4" y="62.3">32</text>
<text x="201.5" y="67.4">11</text>
<text x="201.5" y="69.9">12</text>
<text x="207.5" y="66.6">IO17</text>
<text x="207.5" y="69.2">IO18</text>
<text x="207.5" y="71.7">IO8</text>
<text x="238.9" y="71.7">IO36</text>
<text x="238.9" y="69.2">IO37</text>
<text x="238.9" y="66.6">IO38</text>
<text x="247.4" y="69.9">29</text>
<text x="247.4" y="67.4">30</text>
<text x="201.5" y="72.5">13</text>
<text x="201.5" y="75">14</text>
<text x="207.5" y="74.2">IO19</text>
<text x="207.5" y="76.8">IO20</text>
<text x="238.9" y="74.2">IO35</text>
<text x="240.2" y="76.8">IO0</text>
<text x="247.4" y="75">27</text>
<text x="247.4" y="72.5">28</text>
<text x="213.9" y="84.1" transform="rotate(-90 213.9 84.1)">IO3</text>
<text x="216.5" y="84.1" transform="rotate(-90 216.5 84.1)">IO46</text>
<text x="219" y="84.1" transform="rotate(-90 219 84.1)">IO9</text>
<text x="221.6" y="84.1" transform="rotate(-90 221.6 84.1)">IO10</text>
<text x="224.1" y="84.1" transform="rotate(-90 224.1 84.1)">IO11</text>
<text x="226.6" y="84.1" transform="rotate(-90 226.6 84.1)">IO12</text>
<text x="229.2" y="84.1" transform="rotate(-90 229.2 84.1)">IO13</text>
<text x="231.7" y="84.1" transform="rotate(-90 231.7 84.1)">IO14</text>
<text x="234.3" y="84.1" transform="rotate(-90 234.3 84.1)">IO21</text>
<text x="236.8" y="84.1" transform="rotate(-90 236.8 84.1)">IO47</text>
<text x="239.3" y="84.1" transform="rotate(-90 239.3 84.1)">IO48</text>
<text x="241.9" y="84.1" transform="rotate(-90 241.9 84.1)">IO45</text>
<text x="214.7" y="90.1" transform="rotate(-90 214.7 90.1)">16</text>
<text x="217.2" y="90.1" transform="rotate(-90 217.2 90.1)">17</text>
<text x="219.8" y="90.1" transform="rotate(-90 219.8 90.1)">18</text>
<text x="222.3" y="90.1" transform="rotate(-90 222.3 90.1)">19</text>
<text x="224.9" y="90.1" transform="rotate(-90 224.9 90.1)">20</text>
<text x="227.4" y="90.1" transform="rotate(-90 227.4 90.1)">21</text>
<text x="229.9" y="90.1" transform="rotate(-90 229.9 90.1)">22</text>
<text x="232.5" y="90.1" transform="rotate(-90 232.5 90.1)">23</text>
<text x="235" y="90.1" transform="rotate(-90 235 90.1)">24</text>
<text x="237.6" y="90.1" transform="rotate(-90 237.6 90.1)">25</text>
<text x="240.1" y="90.1" transform="rotate(-90 240.1 90.1)">26</text>
<text x="124.1" y="148.7">6</text>
<text x="140.7" y="148.7">2</text>
<text x="124.1" y="153.7">5</text>
<text x="124.1" y="151.2">3</text>
<text x="128.8" y="155.5">EN GND</text>
<text x="128.8" y="153">VIN</text>
<text x="128.8" y="150.4">BS</text>
<text x="133.9" y="150.4">SW</text>
<text x="134.8" y="153">FB</text>
<text x="140.7" y="153.7">1</text>
<text x="140.7" y="151.2">4</text>
</g>
<g font-size="2.1" fill="#000080">
<text x="197.9" y="123.8">U4</text>
<text x="197.9" y="137.7">U5</text>
<text x="197.9" y="151.7">U6</text>
</g>
<g font-size="2.1" fill="#00f">
<text x="197.9" y="133.9">XT60</text>
<text x="197.9" y="147.9">XT60</text>
<text x="197.9" y="161.9">XT60</text>
</g>
<g font-size="1.9" fill="#a00000">
<text x="9.5" y="6.8">1</text>
<text x="27.8" y="6.8">2</text>
<text x="46.1" y="6.8">3</text>
<text x="64.3" y="6.8">4</text>
<text x="82.6" y="6.8">5</text>
<text x="100.8" y="6.8">6</text>
<text x="119.1" y="6.8">7</text>
<text x="137.3" y="6.8">8</text>
<text x="155.6" y="6.8">9</text>
<text x="173.2" y="6.8">10</text>
<text x="191.5" y="6.8">11</text>
<text x="209.8" y="6.8">12</text>
<text x="228" y="6.8">13</text>
<text x="246.3" y="6.8">14</text>
<text x="264.5" y="6.8">15</text>
<text x="282.8" y="6.8">16</text>
<text x="5.5" y="25.9">A</text>
<text x="287.4" y="25.9">A</text>
<text x="5.4" y="74.2">B</text>
<text x="287.4" y="74.2">B</text>
<text x="5.4" y="122.4">C</text>
<text x="287.4" y="122.4">C</text>
<text x="5.4" y="170.7">D</text>
<text x="287.3" y="170.7">D</text>
<text x="9.5" y="189.7">1</text>
<text x="27.8" y="189.7">2</text>
<text x="46.1" y="189.7">3</text>
<text x="64.3" y="189.7">4</text>
<text x="82.6" y="189.7">5</text>
<text x="100.8" y="189.7">6</text>
<text x="119.1" y="189.7">7</text>
<text x="137.3" y="189.7">8</text>
<text x="155.6" y="189.7">9</text>
<text x="173.2" y="189.7">10</text>
<text x="191.5" y="189.7">11</text>
<text x="209.8" y="189.7">12</text>
<text x="228" y="189.7">13</text>
<text x="246.3" y="189.7">14</text>
<text x="264.5" y="189.7">15</text>
<text x="282.8" y="189.7">16</text>
</g>
<g font-size="1.9" fill="#00f">
<text x="133.6" y="17">+12VSB</text>
<text x="124.9" y="28.4">PS_PRESENT</text>
<text x="14.3" y="33.5">+12V</text>
<text x="63.8" y="33.5">+12V</text>
<text x="151.2" y="46.6">GND</text>
<text x="86.3" y="50">AC_OK</text>
<text x="130.3" y="53.8">PS_KILL_L</text>
<text x="63.8" y="65.3">+12VSB</text>
<text x="16.9" y="72.9">PS_PRESENT</text>
<text x="58.1" y="74.2">REMOTESENSE+</text>
<text x="85.3" y="78">PS_ON_L</text>
<text x="19" y="81.8">AC_OK</text>
<text x="58.4" y="79.2">REMOTESENSE-</text>
<text x="18.7" y="88.1">ISHARE</text>
<text x="14.6" y="91.9">PSINTERRUPT_L</text>
<text x="61" y="98.3">PS_KILL_L</text>
<text x="61.6" y="100.8">PS_ON_L</text>
<text x="208.5" y="127.5">+12V</text>
<text x="261.9" y="131.3">+12V</text>
<text x="208.5" y="141.5">+12V</text>
<text x="261.9" y="145.3">+12V</text>
<text x="208.5" y="155.4">+12V</text>
<text x="261.9" y="159.2">+12V</text>
<text x="87.7" y="167.2">GND</text>
<text x="104.9" y="166">GND</text>
<text x="141.1" y="162.2">GND</text>
<text x="165.2" y="162.2">GND</text>
<text x="176.6" y="162.2">GND</text>
<text x="188.1" y="164.7">GND</text>
<text x="261.9" y="171.9">+12V</text>
<text x="156.3" y="174.9">GND</text>
</g>
<g font-size="1.8" fill="#00f">
<text x="214.4" y="32.1">ESP32-S3-WROOM-1-N16</text>
<text x="176.3" y="57.8">GND</text>
<text x="177.5" y="64.1">GND</text>
<text x="180.1" y="70.5">GND</text>
</g>
<text font-size="1.6" fill="#00f" x="182.6" y="59.1">TS-1088-AR02016</text>
<g font-size="1.6">
<text x="265.3" y="89.8">GND</text>
<text x="264.3" y="92.4">BOOT</text>
<text x="266.6" y="94.9">EN</text>
<text x="269.9" y="91.1">GND</text>
<text x="269.9" y="93.6">BOOT</text>
<text x="265.5" y="97.4">RXD</text>
<text x="265.7" y="100">TXD</text>
<text x="269.9" y="96.2">EN</text>
<text x="269.9" y="98.7">RXD</text>
<text x="269.9" y="101.2">TXD</text>
<text x="265.5" y="102.5">VCC</text>
<text x="269.9" y="103.8">VCC</text>
</g>
<text font-size="1.4" fill="#00f" x="183.9" y="65.5">TS-1088-AR02016</text>
<text font-size="1.4" fill="#000080" x="186.4" y="61.7">S2</text>
<text font-size="1.3" fill="#000080" x="252.5" y="27.2">U2</text>
</svg>
